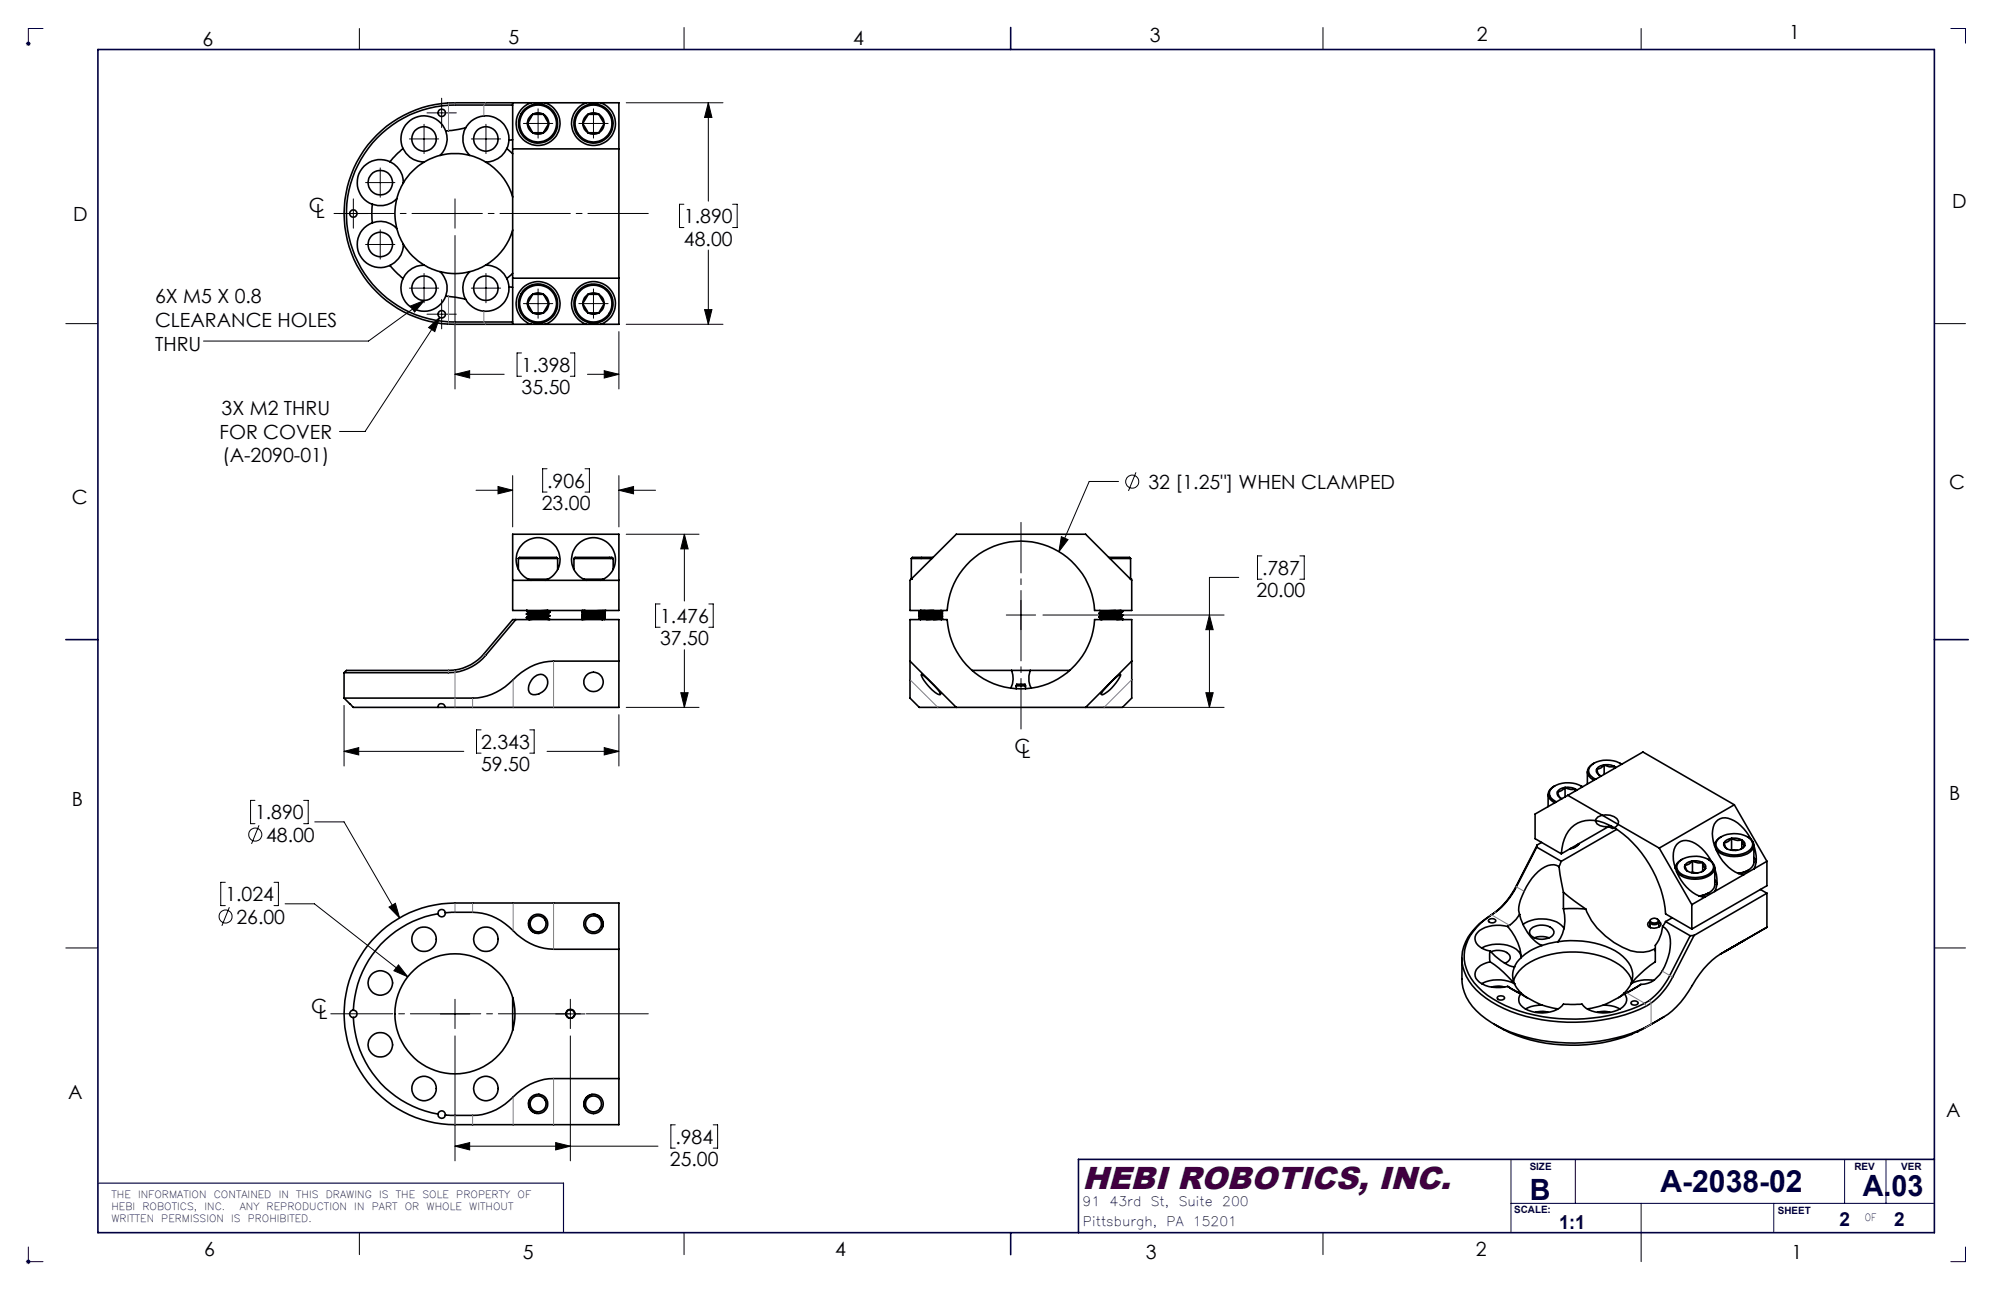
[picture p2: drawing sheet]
<svg xmlns="http://www.w3.org/2000/svg" width="432mm" height="279mm" viewBox="0 0 432 279" stroke-linecap="round" stroke-linejoin="round" font-family="sans-serif">
<g fill="none" stroke="#000" stroke-width=".22">
<path d="M77.8 6.2v4.5M148.1 6v4.7M286.5 6v4.7M355.4 6.2v4.5M79.2 39.5h6.3M82.3 36.4v6.3M88.7 30.1h6.3M91.8 26.9v6.4M92.5 24.4h6.3M95.6 21.3v6.3M102.1 30.1h6.3M105.2 26.9v6.4"/>
<path d="M113.3 26.7h6.4M116.5 23.6v6.3M125.3 26.7h6.4M128.5 23.6v6.3M135.6 22.3h21M153.4 22.3l.8 3.1h-1.6zM153.4 22.3v21.3M73.3 46.2h6.4M76.5 43.1v6.3M79.2 53h6.3M82.3 49.8v6.3M91.8 59.2v6.4"/>
<path d="M95.4 46.2h6.3M98.5 43.1v6.3M98.5 51v33.2M105.2 59.2v6.4M148.1 44.2h-1v5.1h1M153.4 54.2v16M158.6 44.2h1v5.1h-1M14.3 70.1h6.9M88.7 62.4h6.3M88.9 66.3l3-1.2-2.1 2.5zM91.9 65.1l-12.1 8.8h-35.7M92.5 68.1h6.3"/>
<path d="M92.8 70.9l2.4-2.2-1 3.1zM95.2 68.7l-16.1 24.8h-5.6M95.6 64.9v6.3M102.1 62.4h6.3M112.9 76.4h-.9v5.1h.9M113.3 65.8h6.4M116.5 62.6v6.3M123.5 76.4h1v5.1h-1M125.3 65.8h6.4M128.5 62.6v6.3M134 71.8v12.4M135.6 70.2h21"/>
<path d="M152.6 67.1h1.6l-.8 3.1zM418.9 70.1h6.7M98.5 81.1l3.2-.8v1.6zM98.5 81.1h10.7M127.2 81.1h6.8M130.8 80.3l3.2 .8-3.2 .8zM103.1 106.2h7.9M107.8 105.4l3.2 .8-3.2 .8zM111 103v11.1M118.5 101.5h-1v5.1h1M126.7 101.5h.9v5.1h-.9M134 106.2l3.2-.8v1.6z"/>
<path d="M134 103v11.1M134 106.2h8M135.6 115.7h15.8M148.2 115.7l.8 3.2h-1.6zM148.2 115.7v14.5M229.8 116.2l1.5 .7-2 2.6zM242.2 104.3h-6.3l-6.6 15.2M246 102.3l-1.6 4M142.9 130.8h-.9v5.1h.9M153.5 130.8h.9v5.1h-.9M217.9 133.2h6.4M221.1 130v6.4"/>
<path d="M225.8 133.2h39.3M261.9 133.2l.8 3.2h-1.6zM268.3 125.1h-6.4v28.1M273.3 120.4h-1v5h1M281.5 120.4h.9v5h-.9M74.5 152.8v13.1M104.2 158.1h-1v5h1M114.7 158.1h1v5h-1M134 154.8v11.1M135.6 153.2h15.8M147.4 150h1.6l-.8 3.2zM148.2 140.7v12.5"/>
<path d="M236.7 153.2h28.4M261.1 150h1.6l-.8 3.2zM55.2 173.4h-.9v5h.9M56.1 178.8l-1.6 4M65.8 173.4h.9v5h-.9M68.2 178h6.3l12 20.8M74.5 162.7l3.2-.8v1.6zM74.5 162.7h25.9M118.5 162.7h15.5M130.8 161.9l3.2 .8-3.2 .8zM48.8 191.1h-1v5h1M49.7 196.5l-1.7 4"/>
<path d="M59.3 191.1h1v5h-1M61.7 195.8h6.4l20.2 15.8M84.2 196.5l1.4-.8 .9 3.1zM14.3 205.3h6.9M86.3 209l2 2.6-3-1.3zM95.4 219.6h6.3M98.5 216.4v6.4M120.3 219.6h6.4M123.5 216.4v6.4M418.9 205.3h6.7M98.5 224.4v27M123.5 224.4v27"/>
<path d="M98.5 248.2l3.2-.7v1.6zM98.5 248.2h44M120.3 247.5l3.2 .7-3.2 .9zM146.2 243.6h-.9v5.1h.9M154.4 243.6h1v5.1h-1M77.8 267v4.7M148.1 267v4.7M286.5 267v4.7M355.4 267v6.3"/>
<circle cx="245.2" cy="104.3" r="1.41"/>
<circle cx="48.9" cy="198.5" r="1.41"/>
<circle cx="55.3" cy="180.8" r="1.41"/>
</g>
<g fill="none" stroke="#000040" stroke-width=".22">
<path d="M5.6 9.5h1M5.8 9.1l.7 .7M6.5 9.1l-.7 .7M9.3 6.2h-3.2v3.7M422.5 6.2h3.1v3.1M327.2 251.1v15.9M341.1 251.1v9.5M399.5 251.1v9.5M408.4 251.1v9.5M5.6 273.3h3.7M5.8 272.9l.7 .7M6.1 270.1v3.7"/>
<path d="M6.5 272.9l-.7 .7M327.2 260.6h91.7M355.4 260.6v6.4M384.1 260.6v6.4M425.6 270.1v3.2h-3.1"/>
</g>
<path d="M72.3 46.2h68.1" fill="none" stroke="#000" stroke-width=".22" stroke-dasharray="15.2 1.3 1.3 1.3" stroke-dashoffset="2.2"/>
<path d="M221.1 113.1v44.8" fill="none" stroke="#000" stroke-width=".22" stroke-dasharray="15.2 1.3 1.3 1.3" stroke-dashoffset="4.3"/>
<path d="M71.6 219.6h68.8" fill="none" stroke="#000" stroke-width=".22" stroke-dasharray="15.2 1.3 1.3 1.3" stroke-dashoffset="1.8"/>
<path d="M21.4 256.3h100.6v10.6" fill="none" stroke="#000040" stroke-width=".25"/>
<path d="M21.2 10.7h397.7v256.3h-397.7zM218.9 6v4.7M14.3 138.5h6.9M418.9 138.5h7.3M418.9 251.1h-185.4v15.9M218.9 267v4.7" fill="none" stroke="#000040" stroke-width=".35"/>
<g fill="#000">
<path d="M88.9 66.3l3-1.2-2.1 2.5zM229.8 116.2l1.5 .7-2 2.6z"/>
<path d="M148.2 115.7l.8 3.2h-1.6zM147.4 150h1.6l-.8 3.2zM74.5 162.7l3.2-.8v1.6zM130.8 161.9l3.2 .8-3.2 .8zM107.8 105.4l3.2 .8-3.2 .8zM134 106.2l3.2-.8v1.6zM98.5 81.1l3.2-.8v1.6zM130.8 80.3l3.2 .8-3.2 .8zM153.4 22.3l.8 3.1h-1.6zM152.6 67.1h1.6l-.8 3.1zM92.8 70.9l1.4 .9 1-3.1zM261.1 150h1.6l-.8 3.2zM261.9 133.2l.8 3.2h-1.6zM84.2 196.5l2.3 2.3-.9-3.1zM86.3 209l-1 1.3 3 1.3zM98.5 248.2l3.2-.7v1.6zM120.3 247.5l3.2 .7-3.2 .9z"/>
</g>
<g fill="none" stroke="#000" stroke-width=".35">
<path d="M81.6 29.3a24.4 24.4 0 0 1 18.8-7h33.6v47.9h-31.8a29.7 29.7 0 0 1-13.5-2 24 24 0 0 1-7.1-38.9zM84.5 35a5 5 0 0 0-6.8 2.6 5 5 0 0 0 2.9 6.6M84.5 35a4.9 4.9 0 0 1 2.8 4.6M87.3 32.2l-1.5 1.3-1.3 1.5M87.3 32.2a5 5 0 0 0 4.6 2.9M87.3 39.6l-.8 1.7-.6 1.8M91.9 35.1a13 13 0 0 0-4.6 4.5M95.3 33.7a13.3 13.3 0 0 1 6.4 0M95.3 33.7l-2.2 .7-1.2 .7M96.5 28.4a5.1 5.1 0 0 1-1.2 5.3M96.5 28.4a5 5 0 0 0-6.6-2.9 5 5 0 0 0-2.6 6.7M100.8 27.7a5 5 0 0 1 5.8-2.4 5 5 0 0 1 3.6 5.1"/>
<path d="M100.8 27.7l-4.3 .7M100.8 27.7a5 5 0 0 0 .9 6M101.7 33.7l2.2 .7 1.3 .7M105.2 35.1a12.7 12.7 0 0 1 5.8 7.6M109.7 32.2l1.3 1.1M109.7 32.2a5 5 0 0 1-4.5 2.9M110.2 30.4l-.5 1.8M111 30.3l-.8 .1M111 22.8h-9a26.6 26.6 0 0 0-15.8 3.4 23.5 23.5 0 0 0-10 27.3 23.5 23.5 0 0 0 24.1 16.2h10.7M111 22.3v47.9M111 32.2h23M114.2 26.7a2.34 2.34 0 0 0 1.2 2.1"/>
<path d="M114.2 26.7l1.2 2.1M115 22.3a4.7 4.7 0 0 0-2.3 7.3 4.7 4.7 0 0 0 7.7 0 4.7 4.7 0 0 0-2.4-7.3M115.4 28.8a2.29 2.29 0 0 0 2.3 0M115.4 28.8h2.3M115.4 24.8a2.29 2.29 0 0 1 2.3 0M115.4 24.8h2.3M115.4 24.8a2.34 2.34 0 0 0-1.2 1.9M115.4 24.8l-1.2 1.9M117.7 24.8a2.21 2.21 0 0 1 1.1 1.9M117.7 24.8l1.1 1.9M118.8 26.7a2.21 2.21 0 0 1-1.1 2.1M118.8 26.7l-1.1 2.1"/>
<path d="M126.2 26.7l1.2 2.1M126.2 26.7a2.21 2.21 0 0 0 1.2 2.1M127 22.3a4.7 4.7 0 0 0-2.3 7.3 4.7 4.7 0 0 0 7.6 0 4.7 4.7 0 0 0-2.3-7.3M127.4 28.8h2.3M127.4 28.8a2.29 2.29 0 0 0 2.3 0M127.4 24.8a2.29 2.29 0 0 1 2.3 0M127.4 24.8h2.3M127.4 24.8l-1.2 1.9M127.4 24.8a2.21 2.21 0 0 0-1.2 1.9M129.7 24.8l1.1 1.9M129.7 24.8a2.34 2.34 0 0 1 1.1 1.9M130.8 26.7l-1.1 2.1"/>
<path d="M130.8 26.7a2.34 2.34 0 0 1-1.1 2.1M80.6 44.2l-.1 2 .1 2.1M80.6 48.3a5 5 0 0 0-2.9 6.6 5 5 0 0 0 6.8 2.6M80.6 48.3a4.8 4.8 0 0 1 5.3 1.2M84.5 57.5l2.8 2.8M85.9 43.1a5 5 0 0 1-5.3 1.1M85.9 43.1a13.3 13.3 0 0 0 0 6.4M85.9 49.5l.6 1.7 .8 1.7M87.3 52.9a4.9 4.9 0 0 1-2.8 4.6M87.3 52.9a13 13 0 0 0 4.6 4.5M91.9 57.4a5 5 0 0 0-4.6 2.9M91.9 57.4l1.7 .9 1.7 .5"/>
<path d="M95.3 58.8a5 5 0 0 1 1.2 5.3M95.3 58.8a12.3 12.3 0 0 0 6.4 0M101.7 58.8a5 5 0 0 0-.9 6M105.2 57.4a4.9 4.9 0 0 1 4.5 2.9M105.2 57.4l-1.7 .9-1.8 .5M111 59.2l-1.3 1.1M111 49.8a12.9 12.9 0 0 1-5.8 7.6M87.3 60.3a5 5 0 0 0 2.6 6.7 5 5 0 0 0 6.6-2.9M96.5 64.1l4.3 .7M109.7 60.3l.5 1.8M110.2 62.1l.8 .1M110.2 62.1a5 5 0 0 1-3.6 5.1 5 5 0 0 1-5.8-2.4"/>
<path d="M111 60.3h23M114.2 65.8a2.34 2.34 0 0 0 1.2 2M114.2 65.8l1.2 2M115 70.2a4.7 4.7 0 0 1-2.3-7.3 4.7 4.7 0 0 1 7.7 0 4.7 4.7 0 0 1-2.4 7.3M115.4 67.8h2.3M115.4 67.8a2.54 2.54 0 0 0 2.3 0M115.4 63.7h2.3M115.4 63.7a2.29 2.29 0 0 1 2.3 0M115.4 63.7a2.34 2.34 0 0 0-1.2 2.1M115.4 63.7l-1.2 2.1M117.7 63.7l1.1 2.1M117.7 63.7a2.21 2.21 0 0 1 1.1 2.1"/>
<path d="M118.8 65.8a2.21 2.21 0 0 1-1.1 2M118.8 65.8l-1.1 2M126.2 65.8l1.2 2M126.2 65.8a2.21 2.21 0 0 0 1.2 2M127 70.2a4.7 4.7 0 0 1-2.3-7.3 4.7 4.7 0 0 1 7.6 0 4.7 4.7 0 0 1-2.3 7.3M127.4 63.7a2.29 2.29 0 0 1 2.3 0M127.4 63.7h2.3M127.4 67.8a2.54 2.54 0 0 0 2.3 0M127.4 67.8h2.3M127.4 63.7a2.21 2.21 0 0 0-1.2 2.1M127.4 63.7l-1.2 2.1M129.7 63.7a2.34 2.34 0 0 1 1.1 2.1"/>
<path d="M129.7 63.7l1.1 2.1M130.8 65.8a2.34 2.34 0 0 1-1.1 2M130.8 65.8l-1.1 2M111 115.7h23v16.5h-23zM111 125.7h23M111.7 134.2l-6.5 7.8a11 11 0 0 1-9.6 3.7h-21.1M112.3 121h8.5M112.3 121l.2-.3h8l.3 .3M112.3 121v2.3M114 132.2h.1M114 133.7l.5 .5M114 132.3l.5 .3"/>
<path d="M114.1 132.2v.1M114.4 125.4h4.2M114.5 132.6l-.5 .3 .5 .5-.5 .3M115 125.7a4.7 4.7 0 0 1-2.3-7.3 4.7 4.7 0 0 1 7.7 0 4.7 4.7 0 0 1-2.4 7.3M118.3 132.2l-3.7 .3M118.5 133.7l-3.9 .4M118.5 133l-3.9 .4M118.5 133.8l-3.9 .4M118.5 132.2l-3.9 .4M118.5 132.9l.5 .4a7.3 7.3 0 0 1-3.1 .4l-1.8 .1M118.5 132.2l.5 .4M118.5 132.2h.1"/>
<path d="M119 134.1l-.3 .1M119 133.3l-5 .4M119 132.5l-4.9 .4M119 133.5l-.5 .2 .5 .5M119 132.6l-.5 .4M119 132.6l-4.9 .4M120.8 121v2.3M124.3 121h8.5M124.3 121l.2-.3h8l.3 .3M124.3 121v2.3M126 132.6l.5 .4M126 132.5v.1"/>
<path d="M126 133.4h.1M126 133.9v.1M126 134.1v.1M126 134l.2 .1M126 133.2h.2M126 132.4l.2 .1M126.2 132.2l-.1 .1M126.4 132.2l-.4 .2 .4-.1M126.4 133.7l-.3 .1h.4M126.4 132.9l-.3 .1M126.4 125.4h4.3M126.4 133.9l-.4 .1"/>
<path d="M126.4 133.1l-.4 .1M126.5 133l-.5 .3M126.5 132.2l-.5 .3M126.5 132.2h.1M126.5 133l-.5 .2M127 125.7a4.7 4.7 0 0 1-2.3-7.3 4.7 4.7 0 0 1 7.6 0 4.7 4.7 0 0 1-2.3 7.3M130.5 133.4l-3.9 .4M130.5 132.6l-3.9 .4M130.5 133.4l.5 .3M130.5 132.6l.5 .3M130.5 133.4l-3.9 .3M130.5 132.5l-3.9 .4"/>
<path d="M130.5 132.5v.1M130.5 133.4h.1M130.5 134.1v.1M130.5 134.2h-.3M130.7 134.1l.2 .1M130.7 133.2l.3 .3M130.7 132.5l.3 .1-.3 .2M130.7 132.2l-4.7 .3M131 133.7l-5 .4M131 132.9l-5 .4M131 133.5h-.3M131 132.2h.1"/>
<path d="M131 133l-5 .4 .5 .3-.5 .4M131 133.8l-.5 .4M131 133l-.5 .4M131 132.3l-.5 .2M131 133.8l-4.9 .4M131 132.2l-5 .4M131 133.5l-.2 .1M131 132.8h-.2M131 132.7v.1M131 132.9v.1M131 133.7v.1M131 133.6l-.1 .1"/>
<path d="M131 132.8l-.1 .1M132.8 121v2.3M197.1 125.7l10-10h28l10 10v6.5h-8.1a16 16 0 0 0-15.9-15 16 16 0 0 0-16 15h-8zM197.3 125.4h.1M197.3 121h4.5M197.3 121v4.4M199.1 133.2l.5 .4M199.1 132.4l.5 .4M199.1 133.5v.1M199.1 134l.3 .2M199.3 133.4l-.2 .1M199.3 132.6l-.2 .1"/>
<path d="M199.5 132.2l-.3 .2M199.5 133.5h-.4M199.5 132.7l-.4 .1M199.6 133.6h-.5l.3 .2M199.6 132.8h-.5l.3 .2M199.6 132.8h.1M199.7 133.7l-.5 .3M199.7 132.9l-.5 .3M200.3 132.2l-1.1 .1-.1 .1M202.1 120.7h-4.5l-.3 .3M202.2 132.2l-3.1 .2M203.5 134l-1.4 .2"/>
<path d="M203.5 133.2l-3.9 .4M203.5 132.4l-3.9 .4M203.6 134l.3 .2M203.6 133.2l.5 .3a7.3 7.3 0 0 1-3.2 .4l-1.8 .1M203.6 132.4l.5 .3M203.6 133.9l-3 .3M203.6 133.1l-4 .4M203.6 132.4l-4 .4M203.6 134h.5M203.6 133.2h.5M203.6 132.4h.5M203.6 132.4l.2-.2 .2 .2"/>
<path d="M203.6 132.4h.1M203.6 133.1v.1M203.6 133.9v.1M203.8 133.8l.2 .2M203.8 133l.2 .2M204 133.5l-4.9 .5M204 132.7l-1.8 .2a7.3 7.3 0 0 0-3.1 .3M204.1 133.7l-.5 .2M204.1 132.9l-.5 .2M204.1 132.8l-5 .4M204.1 134l-.4 .1M204.1 133.2l-.4 .1"/>
<path d="M204.1 132.4l-.4 .1M204.1 134l-.3 .2M204.1 133.2l-.3 .2M204.1 132.4l-.3 .2M238.1 133.7h.1M238.1 132.9h.1M238.1 133.8l.5 .3M238.1 133.5v.3M238.1 133.6v.1M238.1 132.8v.1M238.1 132.2l.5 .4M238.4 133.5h-.3"/>
<path d="M238.4 132.7l-.3 .1v.2M238.5 134.1l-.2 .1M238.5 133.2l-.4 .3M238.5 132.5l-.4 .2M238.6 134.1v.1M240.1 120.7h4.5l.2 .3M240.3 121h4.5M241.6 132.2l-3 .3M242.5 132.2l-3.9 .3-.5 .4M242.5 133l-3.9 .3-.5 .4M242.5 133.8l-4 .4M242.6 133.7l.5 .2-.1 .3"/>
<path d="M242.6 132.9l.5 .2v.3l-5 .4M242.6 133.7l.5 .4M242.6 132.9l.5 .3M242.6 132.2l.5 .3M242.7 132.2l.4 .1v.3l-5 .4 .5 .3M243 134.2h.1M243 133.4a5.2 5.2 0 0 1-2.9 .5l-1.5 .2M243 132.6l-.9 .4-3.5 .3M243 134.1l-1.2 .1M243 133.2l-4.9 .5M243 132.5l-4.9 .4M243.1 133.2h.1"/>
<path d="M244.8 125.4h.1M244.8 121v4.4M74.5 145.7l.5-.5h20.7a10.5 10.5 0 0 0 9.1-3.6l6.2-7.4h23v19h-37.6M74.5 151.2l1.4 1.3a1.39 1.39 0 0 0 1.6 .7h17.4M74.5 145.7v5.5M94.9 153.2a.79 .79 0 0 1 .8-.8 .79 .79 0 0 1 .7 .8M94.9 153.2h1.5M115.3 147a1.73 1.73 0 0 1 1.9-.9 1.73 1.73 0 0 1 1.4 1.5 2.83 2.83 0 0 1-3.6 2.7 2.12 2.12 0 0 1 0-2.9zM134 143.2h-14.1a12.1 12.1 0 0 0-8.8 4 12.6 12.6 0 0 1-8.8 4h-27.8M197.1 143.2v-9h8a16 16 0 0 0 16 15 16 16 0 0 0 15.9-15h8.1v9M197.1 143.2v8l2 2h8M197.1 143.2l10 10"/>
<path d="M199.5 146.1h.2l1.7 1.5a8.6 8.6 0 0 1 2.3 2.8l-.1 .1a7.2 7.2 0 0 1-3.5-3.1zM207.1 153.2h28M210.5 145.2h8.6M219.1 145.2a4.7 4.7 0 0 1-.2 3.8M219.1 145.2h4M220.1 148.6h2M220.1 148.6l.1-.4h1.8l.1 .4M220.1 148.6v.6M222.1 148.6v.6M223.1 145.2a4.4 4.4 0 0 0 .2 3.8M223.1 145.2h8.6M238.5 150.3a17.1 17.1 0 0 1 4.1-4.3l.1 .1a9 9 0 0 1-4 4.4l-.2-.1"/>
<path d="M245.1 143.2v8l-2 2h-8M245.1 143.2l-10 10M335.2 172v2.7M336.7 170.2a1.89 1.89 0 0 0-1.4 1.8 1.89 1.89 0 0 0 1.4 1.9M337.3 171.5a1.04 1.04 0 0 0 .6 1.3M337.3 171.5l.6 1.3M337.9 172.8l.4 .2M338.9 170.6a3.8 3.8 0 0 1 2.2 .3M338.9 170.6a1.86 1.86 0 0 0-1.6 .9M338.9 170.6a2.21 2.21 0 0 1-1.6 .9M338.9 170.6a2.65 2.65 0 0 0 2.2 .3M338.9 170.6v2"/>
<path d="M339.5 172.3l19.8 11.4M341.1 170.9l.4 .2M341.1 170.9l.1 .3M341.1 170.9v.4M342.3 170.2l.4 .2M342.7 170.4a5.9 5.9 0 0 0-6.7 .3 1.7 1.7 0 0 0 .8 2.9l.2 .1M343.7 167.1v2.7M345.2 165.3a1.91 1.91 0 0 0-1.4 1.8 1.91 1.91 0 0 0 1.4 1.9M345.8 166.6a.99 .99 0 0 0 .6 1.3M345.8 166.6l.2 .8 .4 .5M346.4 167.9l.3 .2M347.4 165.7a3.6 3.6 0 0 1 2.2 .3"/>
<path d="M347.4 165.7a2.15 2.15 0 0 0-1.6 .9M347.4 165.7a2.11 2.11 0 0 1-1.6 .9M347.4 165.7a2.79 2.79 0 0 0 2.2 .3M347.4 165.7v2M348.7 178.8l-10.6 6.1M348.8 178.9a3.3 3.3 0 0 1-3-.5l-.3-.5 .1-.5a3.1 3.1 0 0 1 3.9-.5l.6 .4 .4 .6-.1 .6-.4 .5-.8 .5-.9-.5M349 179l-.8 .1M349.6 166l.3 .2M349.6 166l.1 .3M349.6 166v.4M350.1 179.6l-12 6.9M350.8 165.3l.4 .2a5.9 5.9 0 0 0-6.5 .2 1.6 1.6 0 0 0 .3 2.8l.5 .3"/>
<path d="M375.6 174.3l-16.3 9.4M375.6 174.3l7 12.2M375.6 174.3l-19.8-11.4-23.4 13.4v5.3l5.7 3.3M94.9 197.9a21.9 21.9 0 0 0-18.4 20.9M96.4 197.7l2.1-.1a18.1 18.1 0 0 1 8 .8 15.9 15.9 0 0 1 5.5 4 12.1 12.1 0 0 0 7.9 3.2h14.1M96.4 197.7a.8 .8 0 0 0-.9-.7 .8 .8 0 0 0-.6 .9M96.4 197.7a.8 .8 0 0 1-.6 .9 .8 .8 0 0 1-.9-.7M114.6 199.3a2.07 2.07 0 0 0 1.7 2.8M128.7 198.1l.6 .2a2.05 2.05 0 0 1 1.2 2.5M128.7 198.1l1.2 .6M128.9 198l-.2 .1M322.4 199.2l.4-.2h.6l.5 .4a.95 .95 0 0 1-1.6 0z"/>
<path d="M329.1 198l-.8 1.1-1.8 1.6M329.1 198a10 10 0 0 0 4.8 6.8M332.8 183.5l-4.4 8.6a16.2 16.2 0 0 1-6.6 6.9 10.3 10.3 0 0 0-4.7 8.8 11.6 11.6 0 0 0 6.2 8.6 35.8 35.8 0 0 0 25.1 3.6 23.8 23.8 0 0 0 9.4-3.8l1.8-1.9 1.6-2.2 4.8-9.4M332.8 183.5l5.3 3M332.9 183l-4.6 9a17.6 17.6 0 0 1-6.8 7.2 10.5 10.5 0 0 0-4.9 9 11.8 11.8 0 0 0 6.3 8.8 36 36 0 0 0 22 4.2 30.1 30.1 0 0 0 12.6-3.9 16.6 16.6 0 0 0 4.7-5.7l4.7-9M332.9 183l-.1 .5M333.8 182.5l-.9 .5M337.6 187.7l1 5.6M337.6 187.7a3.3 3.3 0 0 0-3.8 .5 13.7 13.7 0 0 0-4.9 9l.2 .8M338.1 184.9a7.2 7.2 0 0 1 4.4-7 8.4 8.4 0 0 1 6.9 1.3 25.2 25.2 0 0 1 11.3 18.7l5.7 3.3M338.1 186.5l-.5 1.2M338.6 193.3l4.8 3.6"/>
<path d="M338.6 196.8a8.1 8.1 0 0 1-1.2 7.2M338.6 196.8l4.8 .1M338.6 193.3v3.5M341.8 182.8a2.42 2.42 0 0 1-1.7 1M341.8 182.8a2.38 2.38 0 0 1-1.9 1.1M341.9 182.7v.2M343.4 196.9a15.9 15.9 0 0 0 11.1 9.3h1.4l1.2-.2 1.3-.5M357.3 199.7v1.1M357.3 199.6a.74 .74 0 0 0-.4 .8 .74 .74 0 0 0 .8 .6 1.75 1.75 0 0 0 2-.8l-.5-.6M357.4 199.3a.52 .52 0 0 0 .1 .8 1.08 1.08 0 0 0 1.7-.5l-.1-.3M357.4 199.2a1.12 1.12 0 0 1 1.8 .2 1.06 1.06 0 0 1-1.9 0zM359.2 199.7v.9"/>
<path d="M359.3 183.7l7.1 12.2M360.7 199.6l-.7 1.1M360.7 199.6l5.3 3.1M362.1 198.8l-1.4 .8M362.8 188v.2M363.6 186.7a5.8 5.8 0 0 1 6.9-.2 1.66 1.66 0 0 1-.6 2.9 5.8 5.8 0 0 1-6.4-.6 1.51 1.51 0 0 1 .1-2.1zM364.2 186.1l-.1 .1a1.91 1.91 0 0 0-1.2 2M364.8 187.4a.99 .99 0 0 0 .6 1.3M364.8 187.4l.6 1.3M366.4 195.9v5.3M366.5 186.5a3.6 3.6 0 0 1 2.2 .3M366.5 186.5a2.14 2.14 0 0 0-1.7 .9"/>
<path d="M366.5 186.5a2.26 2.26 0 0 1-1.7 .9M366.5 186.5a2.88 2.88 0 0 0 2.2 .3M366.5 188.9l-.2 .1M366.5 188.9l1 .2M366.5 186.5v2.4M368.7 186.8a.99 .99 0 0 1 .6 1.3M368.7 186.8l.3 .9 .3 .4M368.7 186.8v1.9M369.3 188.1a3.1 3.1 0 0 1-3.9 .6M369.3 188.1l-.8 .7M369.9 186.1a1.89 1.89 0 0 1 1.4 1.9 1.89 1.89 0 0 1-1.4 1.8 5.9 5.9 0 0 1-6.9-1M370.1 193.4l-2.1 .7"/>
<path d="M370.7 186.7a8.1 8.1 0 0 0-5.6-4.7 2.87 2.87 0 0 0-2.8 3.5 9.8 9.8 0 0 0 6.2 8.7l.7 .1M371.3 188v3.6a2.62 2.62 0 0 1-2 2.1l-1.4 .4M371.3 188.2l.1 .3a6 6 0 0 1-.1 4.6M371.3 190.6l.5 .9M371.3 183.1v.2M371.3 193.1l-4.9 2.8M372.3 181.6a5.7 5.7 0 0 1 6.9 .3 1.75 1.75 0 0 1-1.1 2.7 6 6 0 0 1-6-.5 1.58 1.58 0 0 1 .2-2.5zM372.7 181.2l-.1 .1a2.01 2.01 0 0 0-1.3 2M373.3 182.5a.99 .99 0 0 0 .6 1.3M373.3 182.5l.3 .9 .3 .4M375 181.6a2.15 2.15 0 0 0-1.7 .9M375 181.6a3.5 3.5 0 0 1 2.2 .3"/>
<path d="M375 181.6a2.11 2.11 0 0 1-1.7 .9M375 181.6a2.55 2.55 0 0 0 2.2 .3M375 184l-.2 .1M375 184l1 .2M375 181.6v2.4M377.2 181.9a.99 .99 0 0 1 .6 1.3M377.2 181.9l.6 1.3M377.2 181.9v1.9M377.7 189.4l-6.4 3.7M377.8 183.2a3.1 3.1 0 0 1-3.9 .6M377.8 183.2l-.8 .7M378.4 181.2a1.92 1.92 0 0 1 1.4 1.9 1.92 1.92 0 0 1-1.4 1.8 6.2 6.2 0 0 1-6.7-.8l-.2-.2"/>
<path d="M378.6 188.5l-1.1 .5-1 .2M379.2 181.8a8.3 8.3 0 0 0-5.6-4.7 2.63 2.63 0 0 0-2.7 2.7 10.1 10.1 0 0 0 5.5 9.4l1.3 .2M379.8 183.1v3.6a2.5 2.5 0 0 1-2 2.1l-1.4 .4M379.8 183.3l.1 .3a6 6 0 0 1-.1 4.6M379.8 185.7l.5 .9M379.8 188.2l-2.1 1.2M381.2 192.7l1.4 .8M382.6 186.5l-2.8 1.7M382.6 186.5v5.3l-16.2 9.4M382.6 193.5v7.3M382.6 193.5l-15.7 9.1M76.5 218.8a.79 .79 0 0 0-.8 .8 .79 .79 0 0 0 .8 .8"/>
<path d="M76.5 218.8a.79 .79 0 0 1 .8 .8 .79 .79 0 0 1-.8 .8M81.6 202.6a23.7 23.7 0 0 1 16.9-7h35.5v48h-31.7a29.5 29.5 0 0 1-12.3-1.6 24 24 0 0 1-8.4-39.4zM111 216v7.2M115.2 201.5l1.1 .6M116.3 202.1h-.2M316.6 207.6a16.5 16.5 0 0 0 .5 7.3 14.2 14.2 0 0 0 7.2 7.3 37.9 37.9 0 0 0 25.7 2.6 31.2 31.2 0 0 0 10.3-4.5M320.9 213.1a7.9 7.9 0 0 1 7.1 0M320.9 205.3a7.4 7.4 0 0 1 7.9 .7l.3 .4 .3 1M322.7 206v2.3M322.7 208.3a3.7 3.7 0 0 0-3.3 2.6 2.93 2.93 0 0 0 2.2 2.5 8.6 8.6 0 0 0 4.9 .2M322.7 208.3a25 25 0 0 1 5.3 4.8M322.7 206a9.4 9.4 0 0 0 5.3 3.4"/>
<path d="M322.8 206.1a3.8 3.8 0 0 1 4.1 .8 1.31 1.31 0 0 1-1 1.7M323 213.8l1.6-.2 1.2 .2M324.3 216l.7-.3a.67 .67 0 0 1 .8 .4 .95 .95 0 0 1-1.6 0zM325.7 208.5l.3 .1M326.5 200.7a7.1 7.1 0 0 0-6.5 1.3 1.99 1.99 0 0 0 .6 3.2l1.3 .6 .8 .2M326.5 213.6l2.8 1.7M326.5 213.6l2.4 1.4 .5 .1M326.5 200.7a11 11 0 0 1 2.9 6.7M327.7 212.5a8.7 8.7 0 0 1 5.8-5.1 20.1 20.1 0 0 1 17.2 1.6 7 7 0 0 1 2.7 3.5M328 213.1l.4 .8 1 1.2M328 209.4a4.2 4.2 0 0 0 0 3.7M329.3 215.3a2.08 2.08 0 0 0 .9 3.2 7.3 7.3 0 0 0 8-.6l.4-.4h4a6.3 6.3 0 0 0 6.2 1.8 4 4 0 0 0 3.4-2.6v-.5l-.4-.9"/>
<path d="M329.3 215.3l4.6 2.4M329.4 215.1l1.4 1M329.4 207.4l-.9 1-.5 1M329.8 200.2a7.4 7.4 0 0 1 8.3 .2l.6 .8M331.5 201.2a3.6 3.6 0 0 1 4.9 .2 1.33 1.33 0 0 1-1.3 1.8 3.3 3.3 0 0 1-3.8-1v-.7zM332.3 203.1h.1a4.6 4.6 0 0 1 3.1 0M332.5 219.3l1.6-.3 1.1 .3M333.9 217.7a7.1 7.1 0 0 0-3.6 .8M333.9 217.7l3.5 .8M333.9 204.8a11.7 11.7 0 0 0-4.5 2.6M337.4 204a19.4 19.4 0 0 1 13.3 2.5 5.5 5.5 0 0 1 2.7 5.8l-.2 .8M337.4 204l-3.5 .8"/>
<path d="M345.9 219.3l1.6-.3 1.2 .3M347.2 217.7a7.1 7.1 0 0 1 3.6 .8M347.2 217.7l-3.5 .8M351.7 215.1l-1.2 1M351.8 215.3l-4.6 2.4M353.2 213.1l-.8 1.2-.7 .8M353.2 217.1l.5-.3h.6l.5 .4a.92 .92 0 0 1-1.6 0zM355.3 213.2l-3.5 2.1M355.3 213.2l-2.8 1.7-.8 .2M357.3 200.6l.1 .3M358.1 212.3l-1.2-.1a7.2 7.2 0 0 0-3.7 .9M358.4 205.5l.1 .5"/>
<path d="M358.4 205.5h.1M359.2 200.7v.1M360 200.7a3.7 3.7 0 0 1 1.7 3.6 11.7 11.7 0 0 1-3.5 8 5.2 5.2 0 0 1-2.9 .9M360 200.7a7.4 7.4 0 0 1-1.5 4.1v3.5l-2.4 1.8-2.9 3M366.9 202.6l-.9 .1M373.5 206.1l4.1-2.4zM382.6 200.8l-10 5.8a18.4 18.4 0 0 0-6.1 6.8 18.4 18.4 0 0 1-6.2 6.9M382.6 200.8l-10.1 5.9M76.5 220.4a22.1 22.1 0 0 0 18.4 20.9M114.6 238.3a2.09 2.09 0 0 0 1.7 2.8M126.6 239.8l.1 .1M126.6 238.6l-.1 .2 .2 1.1"/>
<path d="M128.2 237a2.13 2.13 0 0 0-1.5 2.9M134 233.6h-14.1a12.3 12.3 0 0 0-8.8 4 12.2 12.2 0 0 1-8.8 4l-5.9-.1M360.3 220.3l-4.3 2.5-1.4 .6a34.3 34.3 0 0 1-29.4-.7l-1.6-.8M94.9 241.3a.8 .8 0 0 0 .6 .9 .8 .8 0 0 0 .9-.7M94.9 241.3a.8 .8 0 0 1 .9-.7 .8 .8 0 0 1 .6 .9M115.2 240.5l.8 .5 .3 .1M116.3 241.1l-.2 .1"/>
<circle cx="82.4" cy="39.6" r="2.65"/>
<circle cx="91.8" cy="30.1" r="2.65"/>
<circle cx="95.7" cy="24.4" r=".8"/>
<circle cx="105.2" cy="30.1" r="2.65"/>
<circle cx="116.5" cy="26.8" r="4"/>
<circle cx="116.5" cy="26.8" r="4.2"/>
<circle cx="128.5" cy="26.7" r="4"/>
<circle cx="128.5" cy="26.8" r="4.3"/>
<circle cx="76.5" cy="46.2" r=".81"/>
<circle cx="82.4" cy="53" r="2.65"/>
<circle cx="91.8" cy="62.4" r="2.65"/>
<circle cx="95.7" cy="68.1" r=".8"/>
<circle cx="105.2" cy="62.4" r="2.65"/>
<circle cx="116.5" cy="65.7" r="4"/>
<circle cx="116.5" cy="65.8" r="4.2"/>
<circle cx="128.5" cy="65.7" r="4.2"/>
<circle cx="128.5" cy="65.8" r="4"/>
<circle cx="128.5" cy="147.7" r="2.11"/>
<circle cx="82.4" cy="212.9" r="2.65"/>
<circle cx="91.8" cy="203.4" r="2.66"/>
<circle cx="98.5" cy="219.6" r="13"/>
<circle cx="105.2" cy="203.4" r="2.66"/>
<circle cx="116.5" cy="200.1" r="1.73"/>
<circle cx="116.5" cy="200.1" r="2.09"/>
<circle cx="123.5" cy="219.6" r=".98"/>
<circle cx="123.5" cy="219.6" r=".9"/>
<circle cx="128.5" cy="200.1" r="1.71"/>
<circle cx="128.5" cy="200.1" r="2.11"/>
<circle cx="82.4" cy="226.3" r="2.65"/>
<circle cx="91.8" cy="235.8" r="2.65"/>
<circle cx="105.2" cy="235.8" r="2.65"/>
<circle cx="116.5" cy="239.1" r="1.71"/>
<circle cx="116.5" cy="239.1" r="2.09"/>
<circle cx="128.5" cy="239.1" r="1.71"/>
<circle cx="128.5" cy="239.1" r="2.1"/>
</g>
<g fill="none" stroke="#808080" stroke-width=".22">
<path d="M97.1 22.3v6M98.5 22.3v.5M105.2 22.3l-.4 .5v2.3M97.1 64.2v6M98.5 69.7v.5M104.8 67.4v2.3l.4 .5M97.1 145.2v.5M98.5 145.1v8.1M102.3 151.2v2M104.8 141.6l.4 .4M111.1 147.2v6M119.9 143.2v10"/>
<path d="M197.1 147.2l6 6M245.1 147.2l-6 6M98.5 195.6v2M102.3 195.6v2M111.1 195.6v6M119.9 195.6v10M322.6 198.4l.4-.2 3.9 2.2M323.9 197.5l-.3 .2M328.3 192l1.8 1M352.3 215.1l3.9 2.2 .3 .6M357.2 216.7l.3 .6v4.6l-1.4 .8M359.9 210.3l2.3 1.3"/>
<path d="M111.1 237.6v6M119.9 233.6v10M98.5 241.6v2M102.3 241.6v2"/>
</g>
<text font-size="6.9" fill="#400040" x="234.4" y="257.6">HEBI ROBOTICS, INC.</text>
<text font-size="6.6" fill="#000040" x="359.6" y="258.2">A-2038-02</text>
<g font-size="6.3" fill="#000040">
<text x="331.3" y="259.9">B</text>
<text x="403.4" y="259">A.03</text>
</g>
<g font-size="4.2">
<text x="43.8" y="10">6</text>
<text x="110.1" y="9.6">5</text>
<text x="184.7" y="9.8">4</text>
<text x="249" y="9.2">3</text>
<text x="319.8" y="8.8">2</text>
<text x="387.4" y="8.4">1</text>
<text x="15.8" y="47.9">D</text>
<text x="66.9" y="46">C</text>
<text x="68.4" y="47.2">L</text>
<text x="422.7" y="45.1">D</text>
<text x="148.1" y="48.3">1.890</text>
<text x="148.1" y="53.2">48.00</text>
<text x="33.6" y="65.5">6X M5 X 0.8</text>
<text x="33.6" y="70.8">CLEARANCE HOLES</text>
<text x="33.6" y="76">THRU</text>
<text x="113" y="80.6">1.398</text>
<text x="48" y="90">3X M2 THRU</text>
<text x="113" y="85.4">35.50</text>
<text x="47.5" y="95">FOR COVER</text>
<text x="48.2" y="100.1">(A-2090-01)</text>
<text x="118.5" y="105.7">.906</text>
<text x="248.7" y="105.9">32 [1.25&quot;] WHEN CLAMPED</text>
<text x="422.1" y="105.9">C</text>
<text x="15.5" y="109.3">C</text>
<text x="117.3" y="110.5">23.00</text>
<text x="273.3" y="124.5">.787</text>
<text x="272.1" y="129.4">20.00</text>
<text x="142.9" y="134.9">1.476</text>
<text x="142.9" y="139.8">37.50</text>
<text x="104.2" y="162.2">2.343</text>
<text x="104.2" y="167.1">59.50</text>
<text x="219.7" y="163.1">C</text>
<text x="221.2" y="164.3">L</text>
<text x="422.1" y="173.3">B</text>
<text x="15.5" y="174.7">B</text>
<text x="55.2" y="177.5">1.890</text>
<text x="57.6" y="182.4">48.00</text>
<text x="48.8" y="195.2">1.024</text>
<text x="51.2" y="200.1">26.00</text>
<text x="67.4" y="219.5">C</text>
<text x="69" y="220.7">L</text>
<text x="14.8" y="238">A</text>
<text x="421.5" y="242">A</text>
<text x="146.2" y="247.7">.984</text>
<text x="145.1" y="252.6">25.00</text>
<text x="44.2" y="272">6</text>
<text x="113.2" y="272.7">5</text>
<text x="180.9" y="272.1">4</text>
<text x="248.1" y="272.8">3</text>
<text x="319.6" y="272">2</text>
<text x="387.9" y="272.8">1</text>
</g>
<g font-size="4.2" fill="#000040">
<text x="337.6" y="266.1">1:1</text>
<text x="398.3" y="265.4">2</text>
<text x="410.2" y="265.5">2</text>
</g>
<g font-size="2.8" fill="#000040">
<text x="234.4" y="261.3">91</text>
<text x="240.3" y="261.3">43rd</text>
<text x="249.2" y="261.3">St,</text>
<text x="255.3" y="261.3">Suite</text>
<text x="264.7" y="261.3">200</text>
<text x="234.5" y="265.5">Pittsburgh,</text>
<text x="252.6" y="265.5">PA</text>
<text x="258.3" y="265.5">15201</text>
</g>
<g font-size="2.2" fill="#000040">
<text x="331.3" y="253.4">SIZE</text>
<text x="401.6" y="253.4">REV</text>
<text x="411.7" y="253.4">VER</text>
<text x="24.1" y="262.1">HEBI</text>
<text x="24.1" y="259.5">THE</text>
<text x="29.9" y="259.5">INFORMATION</text>
<text x="30.9" y="262.1">ROBOTICS,</text>
<text x="44.3" y="262.1">INC.</text>
<text x="46.3" y="259.5">CONTAINED</text>
<text x="51.9" y="262.1">ANY</text>
<text x="57.7" y="262.1">REPRODUCTION</text>
<text x="60.3" y="259.5">IN</text>
<text x="64.1" y="259.5">THIS</text>
<text x="70.5" y="259.5">DRAWING</text>
<text x="76.7" y="262.1">IN</text>
<text x="80.5" y="262.1">PART</text>
<text x="82.1" y="259.5">IS</text>
<text x="85.7" y="259.5">THE</text>
<text x="87.7" y="262.1">OR</text>
<text x="91.5" y="259.5">SOLE</text>
<text x="92.4" y="262.1">WHOLE</text>
<text x="98.8" y="259.5">PROPERTY</text>
<text x="101.6" y="262.1">WITHOUT</text>
<text x="112.1" y="259.5">OF</text>
<text x="327.9" y="262.8">SCALE:</text>
<text x="385" y="263">SHEET</text>
<text x="24.1" y="264.7">WRITTEN</text>
<text x="34.9" y="264.7">PERMISSION</text>
<text x="50" y="264.7">IS</text>
<text x="53.6" y="264.7">PROHIBITED.</text>
<text x="403.8" y="264.5">OF</text>
</g>
</svg>
